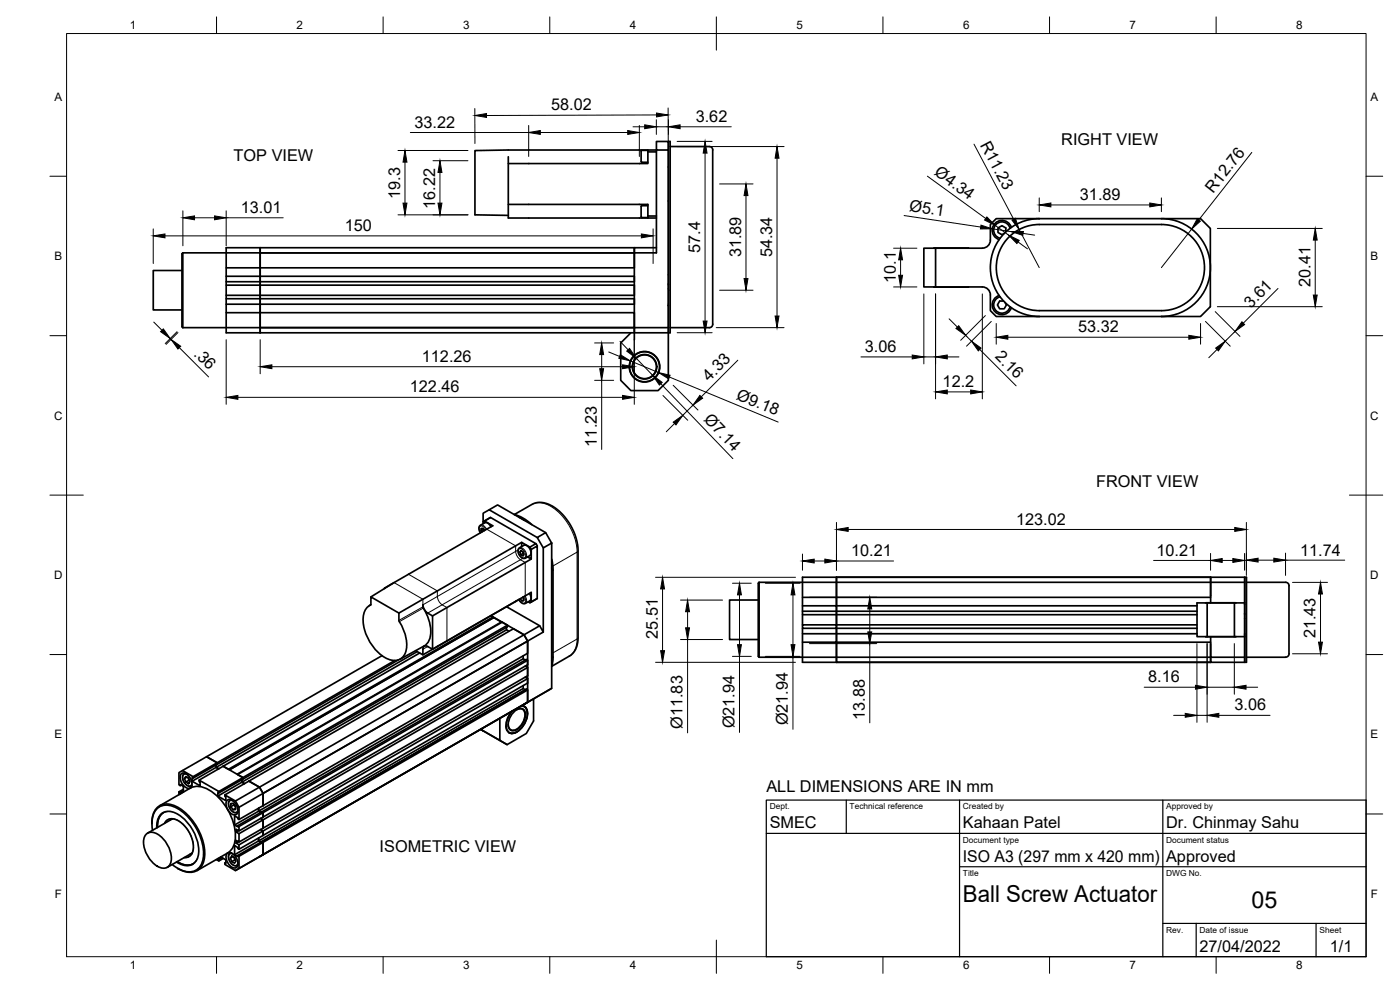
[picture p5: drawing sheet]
<svg xmlns="http://www.w3.org/2000/svg" width="420mm" height="297mm" viewBox="0 0 420 297" stroke-linecap="round" stroke-linejoin="round" font-family="sans-serif">
<!-- layer: Visible -->
<g fill="none" stroke="#000" stroke-width=".51">
<path d="M152.5 47v18.4h41.9M192.4 45.3v3.2M192.4 48.5l.2 .2h1.8M194.4 45v4.1h-41.9M194.4 45.1h-1.8l-.2 .2M194.4 45.6h2.6M200.6 45h-3.6v-2.6h3.6v71.7l-3.1 3.1h-8.2l-3-3.1v-11.2l3-3M200.6 50.1h.1M201.1 44h11.8a1.67 1.67 0 0 1 1 2.1v50.5a1.41 1.41 0 0 1-1 1.7h-11.8M54.9 75.9h23.2v4.5M54.9 75.9l-.3 .2v22l.3 .2M54.9 75.9v22.4"/>
<path d="M78.1 75.9v-1.6h-10.2v25.6h133.2v-57.5h-.5v57.5M78.1 75.9h112.3v4.5h-112.3zM78.1 75.9v-1.6h112.3v25.6M78.1 75.9h112.3M152.5 64.6l-10-.1v-19.3l54.5-.2v30.9h-6.6v-1.6h6.6M152.5 61.3h41.9v3.5h2.6M192.4 61.9v3.2M192.4 65.1l.2 .2h1.8M194.4 64.8v.6h2.6M194.4 61.7h-1.8l-.2 .2M200.6 60.3h.1M280.2 74.5h10.5"/>
<path d="M280.8 74.5h-3.5v11.6h3.5M294.8 74.5h-14v11.6h14a2.4 2.4 0 0 1 2.4 2.4M301.9 69.6v-1.2l-1.2-.7-1.2 .7v1.4l1.2 .6 .7-.4M303.1 68.5a2.49 2.49 0 0 0-4.2-1.2 2.49 2.49 0 0 0 1.3 4.2M303.3 70.7a12.8 12.8 0 0 1 8.6-3.3h36.7a12.9 12.9 0 0 1 12.9 12.9 12.9 12.9 0 0 1-12.9 12.9h-36.7a12.9 12.9 0 0 1-12-8.3 12.9 12.9 0 0 1 3.4-14.2zM303.5 68.2a2.93 2.93 0 0 0-4.9-1.2 2.93 2.93 0 0 0 1.3 4.9M311.9 65.6h-12.9l-1.8 1.8v4.7a2.4 2.4 0 0 1-2.4 2.4M311.9 65.6h36.7M311.9 65.6a14.7 14.7 0 0 0-14.7 14.7 14.7 14.7 0 0 0 14.7 14.7M348.6 65.6h11.7l2.9 2.9v23.5l-2.9 3h-11.7M348.6 65.6a14.7 14.7 0 0 1 14.7 14.7 14.7 14.7 0 0 1-14.7 14.7M54.6 81.2h-8.6v11.8h8.6"/>
<path d="M54.9 98.3h135.5M67.9 88.6h10.2v1h-10.2M67.9 82.9h10.2v1.6h-10.2M67.9 80.4h10.2v2.5h112.3M78.1 80.4v19.5v-1.6M78.1 93.8h112.3v4.5h-112.3zM190.4 99.9v2M190.4 84.5h-112.3v1.1h-10.2M190.4 89.6h-112.3v1.7h-10.2M190.4 91.3h-112.3v2.5h-10.2M190.4 85.6h-112.3v3h112.3M200.6 98.3h-10.2v1.6"/>
<path d="M200.6 91.7h.1M200.6 86.7h.1M200.6 85.2h.1M200.6 85.4h.1M200.6 91.3h.1M200.6 82.5h.1M280.2 86.1h10.5M297.2 88.5v4.7l1.8 1.8h12.9M299.9 88.7a2.93 2.93 0 0 0-1.3 4.9 2.93 2.93 0 0 0 4.9-1.3M300.2 89.1a2.49 2.49 0 0 0-1.3 4.1 2.49 2.49 0 0 0 4.2-1.2M301.2 90.3h-1.2l-.7 1.2 .7 1.2h1.4l.6-1.2-.4-.7M311.9 95h36.7"/>
<path d="M145.1 158.8v.1M145.4 159.2l-.3-.3-.7 .4M145.4 156.3l-.4 .2M145.4 159.2l-.5-.7-.5 .1v.7l.2 .3M146.8 153l-1.8 1v3.1M147.2 155.3l-2 1.1M147.3 158.1a1.67 1.67 0 0 0-1.8-1.2l-1.5 .8a1.67 1.67 0 0 0 .2 2.2M154.3 154.4a11.9 11.9 0 0 1 5.3 3M154.4 154.4l5.2-3.1a7.6 7.6 0 0 1 8.6 2.4 17.2 17.2 0 0 1 5.3 11.5v26.3l-.2 1.5a5.3 5.3 0 0 1-2.5 3.9l-5.2 3.1 .4-2.9v-26.6l-.4-2.7M155.8 155.2l1.6 .9M163.8 159.8l-14.5-8.3-2.5 1.5 14.4 8.3M111.3 179.1l8.4 4.8 .1 2.5a12.2 12.2 0 0 1 1.8 9.5 3.6 3.6 0 0 1-5.2 1.8 13.8 13.8 0 0 1-7.3-13 4.1 4.1 0 0 1 2.2-3.3z"/>
<path d="M115.5 176.5l-.1 .1M117.9 175l-2.5 1.5M155.7 164.6l1.5-1a2.07 2.07 0 0 1 1.8 3.1l-1.3 .8a2.07 2.07 0 0 1-2-2.9zM156.3 165.2l.7 .4 .3 .8-.3 .4-.7-.3-.3-.8zM156.5 164v-1.3l2.5 1.5M156.5 162.7l-36.8 21.2M156.5 165.3l-.5 .4M156.8 179.2l.4 .4M156.9 165.5l.2 .5M156.9 179.2l.3 .3v.7l-.6 .1-.5-.7M157.1 166.1l-.8 .4M157.2 180l-.6 .3"/>
<path d="M158.9 178a1.68 1.68 0 0 1 .1 2.3l-1.5 .8a1.69 1.69 0 0 1-1.8-1.2l-1 .6M159 164.2l1.8-1.1-13.6-7.8-1.8 1 2.5 1.4-29.6 17.1-7 4.3M159 164.1l.4 .7M159.4 164.9v2.8l-1.1-.6M159.4 164.9l1.8-1.1v15.8l-1.8 1v-2.9l-32.5 18.8M159.4 167.7l-29.6 17.1M160.9 163.1l.4 .7M161 179.7l-1.8 1M161.2 161.3l2.6-1.5 1.8 3.1-2.6 1.5zM161.3 179.6l-.3 .1M163 164.4v25.2l-1-1.8-10-5.8M165.6 162.9v43.6l-8.3 4.8"/>
<path d="M165.6 170.3v.9M165.6 171.3v26.9M227.8 174.7h23.2v4.5h112.3M227.8 174.7l-.2 .3v21.9l.2 .3M227.8 174.7v22.5M240.8 179.2h10.2v2.6h108.2M363.3 178.8v2.1M363.3 178.8v-5.6h-122.5v10.2M373.5 174.7h-10.2v4.1M373.6 173.2h.5v25.5h-.5zM374.1 174.7h11.7M385.8 174.7l.6 .2 .5 .8"/>
<path d="M386.8 175.8v19.7a1.35 1.35 0 0 1-1 1.7M111.3 181.4l-.5 .3M114.6 196.7l-52.6 30.3 3.2 1.9v.4l54.3-31.3M118.5 198.2l-53.3 30.7-3.2-1.9-7.2 4.2M125.2 195.5l-60.3 34.7 .7 .5-.7-.5v-.7v.7l-7.2 4.2M126 195.9l-59 34M126.9 181.5v.6a15.1 15.1 0 0 1 2.3 8.7l-.7 1.9-.8 .8-7.6 4.3M126.9 181.4l.4 1.5a4.6 4.6 0 0 0 2.5 1.9v10l-1.4-.8a.88 .88 0 0 0-1.1-.1 .88 .88 0 0 0-.4 .9v1.7l-2.2-1.3M134.1 192.3l-4.3 2.5M148 185.4v-.3l-.7-.4 10 5.8-79.4 45.7 1.1 1.8M148 185.1l-79.4 45.7-1.6-.9M148.3 185.4l2.3 1.3"/>
<path d="M148.3 185.4l-79.5 45.6M152 189l-79.4 45.7 .8 .4-.8-.4v-.8v.8l-7.2 4.2M152 188.2v.8l.8 .4M152.3 187.6l-79.4 45.7-5.9-3.4M157 197.7l-79.4 45.7 .7 .4-.7-.4v-.9v.9l-7.2 4.1M157 196.8v.9l.7 .3M157.6 199.8l.7 .5v2.5l-79.3 45.7M158.3 192.3l-1-1.8-3.2-1.9-86.6 49.9M158.3 198.1l-79.3 45.7-.4-.2-7.2 4.1M158.3 192.3v18.4M158.3 192.3l-79.3 45.7M158.5 180.6l.5 .2 .4-.2"/>
<path d="M162 187.8l-4.7 2.7 1 1.8 4.7-2.7M227.6 180h-8.7v11.9h8.7M227.8 197.2h135.5v1.5h10.2v-25.5h-10.2v1.5h-112.3v-1.5v25.5h112.3M240.8 187.5h10.2v1h-10.2zM240.8 188.5v10.2h122.5M240.8 181.8h10.2v1.6M240.8 184.4v3.1M251 183.4h-10.2v1h118.4M251 183.4h108.2M251 187.5h108.2M251 183.4v4.1M359.2 188.5h-108.2v1.6h-10.2"/>
<path d="M359.2 190.1h-108.2v2.6h-10.2M361.8 180.9h9.1M361.8 191l.1 .1M362.3 180.9v10.1h8.2M363.3 191.1v6.1h10.2M363.3 193.1v5.6M363.3 192.7h-112.3v6M370.5 180.9v10.1l3.1 .1M370.9 191l-9 .1M373.5 180.9h-14.3v10.1h3.1M373.5 190.1h.1M373.5 185.5h.1"/>
<path d="M373.5 184.1h.1M373.5 184.3h.1M373.5 190.5h.1M373.5 181.4h.1M373.5 180.9h.1M374.1 197.2h11.7M154.1 213.7a2.12 2.12 0 0 1 3.4-.4 4.9 4.9 0 0 1-3.5 6 1.79 1.79 0 0 1-1.4-2.5l.4-1.3zM155 219.6l-1.4 .5-.8-.2M155.1 212.9a1.65 1.65 0 0 1 2 .1 1.65 1.65 0 0 1 .4 2 5 5 0 0 1-3.6 4.1 1.47 1.47 0 0 1-1.4-1.7M156.4 211.8a1.91 1.91 0 0 1 1.9 2.3 6.5 6.5 0 0 1-4.4 5.9 2.01 2.01 0 0 1-1.9-2.8l.6-2 1.2-1.9M156.6 211.7a2.05 2.05 0 0 1 1.7 2.5 6.6 6.6 0 0 1-4.4 5.9 2.01 2.01 0 0 1-2.1-2.7l.6-2 1.2-1.9M157 206.6l-79.4 45.7v-.9v.9l.7 .4-.7-.4-7.2 4.2"/>
<path d="M157 205.7v.9l.7 .4M157.3 211.9l.6 .6 .4 1.5M157.6 203.2l.7 .4v1.3l-79.3 45.8v-1.4l-.8-.4 .8 .4-7.3 4.2M158 206.8l.3 .2v3.7l-79.3 45.7M158 206.8l-79.4 45.7 .4 .2v3.7M158 206.8l-79.4 45.7M158.3 214v.1M158.3 203.6l-79.3 45.7v1.4l-7.3 4.1M158.3 207l-79.3 45.7v3.7l-1.1 .7M158.3 210.7l-1 .6M158.3 210.7l-80.4 46.4M158.3 200.3l-79.3 45.7v2.5"/>
<path d="M160.1 209.7v6.6l-2.2 3.8-5.7 3.3-2.2-1.2v-6.7M165.6 206.5l-8.3 4.8M53.7 237.6l.4 .2v.4M54.3 232.3a1.58 1.58 0 0 1 2.4 .6l.7 1.2a1.45 1.45 0 0 1 .2 1.6 1.45 1.45 0 0 1-1.3 .8 3.5 3.5 0 0 1-2-4.2zM54.4 235.5l-.3 .2M55 236.8l-1.3 .8v.8M55 237.7v-1.8l-.9-.5v.3l-.4-.2v-3.7l1.1-.6 3.2 1.8v.5l-.3-.2v1.1l2.3 1.4v-1.1l-.2-.2v-.4l5.9 3.4v.4l-.3-.1v1.1l2.4 1.3v-1.1l-.3-.1v-.5l3.2 1.8 1 1.9v3.7l-.3-.2v-.4l-1-.5v2.7l1 .6v-.4l.3 .3v1.3l-.9-.5v.8l.9 .5v2.6l-.9-.6v.9l.9 .5v1.3l-.3-.2v-.3l-1-.6v2.8l1 .5v-.3l.3 .2v3.7l-1 .6-3.2-1.8v-.5l.3 .2v-1.1l-1.5-.9M55 237.3l-.9 .5M55 237.6l-.9 .6M55.4 232l-.5 .5-.1 .6 .4 1.5 1.2 1.2 .7 .2 .5-.2M55.8 233l.8 .5 .4 1-.4 .6-.8-.4-.4-1.1zM56.1 233.2l-.7 .4"/>
<path d="M56.5 233.4l.2 .7M56.9 234.2l-.2-.1-.9 .6M57.1 236.5l-9.2 5.3M57.1 236.5a6.9 6.9 0 0 1 7.6 2 16.4 16.4 0 0 1 5.7 14.4 4.6 4.6 0 0 1-2.1 3M58 233l7.2-4.1v.4l-7.2 4.2M65.7 237.5l7.2-4.2v.5l-7.2 4.1M67 229.9l-7.2 4.2M69.2 239.9l-.5 .6-.2 .5 .5 1.6 1.2 1.2 .7 .1 .5-.2M71.3 232.4l79.4-45.7 1.6 .9v.5l-79.4 45.7v-.5zM79 238l-1.1-1.8-3.2-1.8 3.2 1.8-7.2 4.1M79 238l79.3-45.7v3.7l-79.3 45.7zM150 222.2l-5.8-3.4 8 4.6"/>
<path d="M44.1 250.1a3.4 3.4 0 0 1 4.5 1.2 8.3 8.3 0 0 1 2.6 7.7 2.44 2.44 0 0 1-3.9 .9 8.5 8.5 0 0 1-4-8.7zM45.6 246.9v.2M45.6 246.9a5 5 0 0 1 4-5.7 10.7 10.7 0 0 1 8.2 5 15.1 15.1 0 0 1 3.3 12.3 4.4 4.4 0 0 1-6.7 2.6l-1.1-.6M45.8 249.1a6.4 6.4 0 0 1 2.2-7.1 6.6 6.6 0 0 1 6.9 1.7 16.9 16.9 0 0 1 6.1 13.6 4.4 4.4 0 0 1-6.3 3.9l-3-1.8M47.1 248.4a4 4 0 0 1 3.7-5 11.5 11.5 0 0 1 8.3 8.5 6.9 6.9 0 0 1-.9 7.2 4.3 4.3 0 0 1-5.2-.5M49 243.8l-.8 .7-.6 1.1-.3 2.7M49.4 247l.6-.8 .8-.4h1.7l2.4 1.5 1.9 2.5 1.1 3 .1 2.1-.3 1.1-.6 .7-.7 .5-1.1 .1M51.4 245.6l-.3 .4M51.6 245.7v.1M51.8 245.7l-7.5 4.3M53.2 258.5l2.4 1 1.1 .1 1.2-.3M57.1 256.3h.4"/>
<path d="M57.5 256l.1 .1M57.7 255.9l-7.5 4.4M65.4 257.6l.3 .3v.4l-.8-.4M66.3 257.2l-.9 .5M66.6 257.3l-.9 .6M67 257.6l-1.3 .7M67.8 258.7l-.3 .2M68.1 240.2a1.59 1.59 0 0 1 2.4 .7l.7 1.1a1.46 1.46 0 0 1 .2 1.6 1.46 1.46 0 0 1-1.3 .9 3.5 3.5 0 0 1-2-4.3zM68.1 256.2a1.59 1.59 0 0 1 2.4 .6l.7 1.2a1.46 1.46 0 0 1 .2 1.5 1.46 1.46 0 0 1-1.3 .9 3.5 3.5 0 0 1-2-4.2zM68.3 255.9l-9.2 5.3M68.3 255.9h.1M69.2 255.9l-.5 .4-.2 .6 .5 1.6 1.3 1.2 .5 .1 .6-.2"/>
<path d="M69.3 241.1l.7-.1 .7 .9v1l-.7 .1-.7-1zM69.3 242l.8-.5 .6 .6M69.6 256.8l.8 .5 .4 1.1-.4 .6-.8-.5-.5-1.1zM69.9 257l-.8 .4M70.2 241.3l-.1 .2M70.2 257.2l.3 .8M70.7 258.1l-1.1 .4M70.7 242.5l-.7 .5M71.4 256.7l7.2-4.2 .4 .2-7.3 4.2M71.6 249.2l-.8 .4M71.6 252.5l-.8 .5M71.7 248l7.3-4.2v1.4l-7.3 4.1"/>
<path d="M78.6 243.6l79.3-45.7 .4 .2v1.3l-79.3 45.8v-1.4zM78.6 252.5h.1M79 248.5v-2.5l-.8-.4 .8 .4-7.3 4.1M79 241.7v-3.7l-7.3 4.2M79 256.4l-1.1 .7M79 248.5l-7.3 4.2M79 241.7l-7.3 4.2M79 256.4l-8.3 4.8"/>
<circle cx="193.4" cy="110" r="3.7"/>
<circle cx="193.4" cy="110" r="3.6"/>
<circle cx="193.4" cy="110" r="4.5"/>
<circle cx="193.4" cy="110" r="4.6"/>
</g>
<!-- layer: Visible Narrow -->
<g fill="none" stroke="#000" stroke-width=".3">
<path d="M144.2 157.6a1.67 1.67 0 0 1 1.8 1.2M145.8 158.9l-.5-.7a.83 .83 0 0 0-1.2-.3 .83 .83 0 0 0-.2 1.2l.3 .7M146.1 158.8l8.6 5v1.6M159.7 151.3a6.4 6.4 0 0 1 6.8 1.4 17.8 17.8 0 0 1 6.7 12.9l.3-.4M122.6 172.3l8.7 5v1.7M131.3 179l.4 1.4 1 1.1M154.7 165.4l-27.8 16.1v-1.7l-8.6-5M154.8 165.4l.4 1.5 1 1M155.5 165l-.8 .4M155.7 164.7a1.75 1.75 0 0 1 2 2.3 .96 .96 0 0 1-1 .4 .96 .96 0 0 1-.7-.7l-.5-1.3zM155.9 164.4a2.07 2.07 0 0 1 1.8 3.1M156.2 167.9l1.4 .9v10"/>
<path d="M156.2 167.9l-27.8 16.1M156.9 167.5l-.7 .4M157.3 178.9l.4 .8a.84 .84 0 0 1-.3 1.2 .84 .84 0 0 1-1.1-.3l-.5-.7M157.6 178.8a1.68 1.68 0 0 1 .1 2.2M165.9 169.8l7.3-4.1v26l-7.2 4.2M166 171.1l-.4 .2M111.2 181.5h.1M126.9 182.1l-7.2 4M127 182.4l-7.2 4.1M128.4 194l-1.5 .8M132.7 181.5l1.4 .8v10M148.3 185.4l-79.3 45.6"/>
<path d="M150.4 186.6l-79.3 45.6M166 197.1l-.4 .2M173.5 191.3l-.3 .4a5.6 5.6 0 0 1-2.3 5.2M55.5 232l-.2 .1M56.5 232.7a.95 .95 0 0 0-1.3-.3 .95 .95 0 0 0-.3 1.3 2.16 2.16 0 0 0 2.2 2l.4-.5v-.7M57.6 235.7l-.1 .1M69.2 239.9l-.1 .1M49.3 247.1a2.61 2.61 0 0 1 4.1-1 9.3 9.3 0 0 1 4.4 9.7 2.33 2.33 0 0 1-2.6 1.5M51.3 243.5a3.5 3.5 0 0 0-4 3.7v1M59.3 257.4a3.5 3.5 0 0 1-5.2 1.6l-.9-.5M69.2 255.9h-.1M70.3 240.6a.95 .95 0 0 0-1.3-.3 .95 .95 0 0 0-.3 1.3 2.16 2.16 0 0 0 2.2 2l.4-.4v-.8"/>
<path d="M70.3 256.6a.95 .95 0 0 0-1.3-.3 .95 .95 0 0 0-.3 1.3 2.16 2.16 0 0 0 2.2 2l.4-.5v-.8M71.4 243.6l-.2 .1M71.4 259.6l-.2 .1"/>
</g>
<g fill="#000" stroke="#000" stroke-width=".3">
<circle cx="131.3" cy="194" r=".11"/>
<circle cx="154.7" cy="180.4" r=".11"/>
</g>
<!-- layer: Border -->
<g fill="none" stroke="#000" stroke-width=".3">
<path d="M20 10.1h390v276.9h-390zM65 5.1v5M115 5.1v5M165 5.1v5M215 5.1v10M265 5.1v5M315 5.1v5M365 5.1v5M15 52.9h5M410 52.9h5M15 100.7h5M410 100.7h5"/>
<path d="M15 148.6h10M405 148.6h10M15 196.4h5M410 196.4h5M15 244.2h5M410 244.2h5M65 287v5M115 287v5M165 287v5M215 282.1v9.9M265 287v5M315 287v5"/>
<path d="M365 287v5"/>
</g>
<!-- layer: TitleBlock -->
<path d="M230 240.1h180v46.9h-180zM230 250h180M254 240.1v9.9M288 240.1v46.9M349 240.1v46.9M288 260.1h122M349 277.1h61M359 277.1v9.9M395 277.1v9.9" fill="none" stroke="#000" stroke-width=".36"/>
<!-- layer: Dimensions -->
<g fill="none" stroke="#000" stroke-width=".3">
<path d="M123.1 39.8h35.6M142.5 32.6v10.5M158.7 37.6v9.4M162.2 39.8h26.2M190 38h3.5M191.9 37.6v9.4M197 35.9v4.4M197 38h3.6M197 34.5l-51 .2M200.5 32.4l.1 10.5M200.6 35.9v4.4M204.1 38h15.4"/>
<path d="M119.4 45.2h21M121.5 48.6v12.3M129.9 48.2h10.5M132 51.7v9.2M203.2 44h32.1M203.2 42.4h10.5M211.6 45.9v50.4M216 55.2h10M223.9 58.7v24.9M233.2 47.5v47.3M278.3 52.9l17.5 12.7M292.3 43.3l11.9 22.5"/>
<path d="M311.9 59.4v4.1M348.6 59.4v4.1M375.7 45.7l-15.9 20.3M46 68.7v10.4M49.5 70.8h143M54.9 63.3v10.5M58.4 65.3h6M67.9 63.3v10.5M67.9 65.3h17.1M119.4 64.5h21M196 68.7v10.4M268.2 74.5h7"/>
<path d="M270.3 78v4.6M271.3 64.7l23 3.4M297.8 68.7l5.8 .8M298.7 67.6l4 3M305.5 72.6l2.9 2.1M305.9 68.9l6 11.4M307 70l3.5 .6M315.4 61.5h29.7M357.6 68.8l-9 11.5M365.3 68.5h31.5M394.7 72v16.5M46.1 96.6l2.5 2.5"/>
<path d="M53.1 99.5l-3.5 3.6M53.4 99.8l-3.6 3.5M203.2 99.8h10.5M214.9 98.3h20.4M216 87.1h10M268.2 86.1h7M277.3 88.2v21M280.8 88.2v31.5M284.8 95.7l2.5 2.4M294.8 88.2v31.5M295.7 94.7l-7.4 7.4M297.5 96.4l-7.4 7.5"/>
<path d="M299 97.1v6.2M360.3 97.1v6.2M361.8 96.4l7.4 7.5M364.7 93.5l7.4 7.4M365.3 92h31.5M370.6 99.4l-2.9 3M383.5 86.6l-10.4 10.4M51.1 101.6l.3 .2M53.8 104.3l8.8 8.8M67.9 101.9v19.4M71.4 119.2h115.4M78.1 101.9v10.2"/>
<path d="M81.6 110h105.2M178.5 102.9h5.7M178.5 114.1h5.7M180.6 106.4v4.2M180.6 114.1v20.8M182.7 105.6l3.2 1.3M186.1 102.4l2.4 2.6M189.2 108.3l8.5 3.5M190.4 101.9v19.4M190.9 107.5l5 5.1M198.3 115.1l21.6 22.5M199 118.7l7.4 7.4"/>
<path d="M200.9 113.1l32.7 13.5M202 115.6l7.5 7.4M221.4 108.1l-10.9 11M258.4 107.1h15.4M277.3 107.1h3.5M284.3 117.6h7M284.3 107.1h3.5M289.8 100.6l1.7 1.8M294 104.8l10.9 11M302.5 101.2h54.3M365.3 104.8l-2.5 2.5M202.4 127.1l-2.4 2.4"/>
<path d="M208 121.5l-3.1 3.1M251 156.7v14.4M254.6 158.9h116M374.1 156.7v15.9M196.7 173.2h42M198.8 176.7v18.5M219.8 175h5.7M221.9 178.5v14.9M229.7 175h10.4M238 178.5v14.9M240.8 166.2v4.9M242.9 179.2h20.2"/>
<path d="M244.3 168.3h3.2M251 168.3h17.2M346.2 168.2h17.1M363.3 166.1v5M366.8 168.2h3.2M373.5 166.1v5M377.6 168.1h4.7M385.8 166v6.6M385.8 168.1h17.8M387.9 174.7h10.5M396.3 178.2v14.5M196.7 198.7h42"/>
<path d="M204.2 180.1h12.7M204.2 191.9h12.7M206.4 183.5v4.9M206.4 191.9v28M219.8 196.9h5.7M221.9 196.9v22.9M229.7 196.9h10.4M238 196.9v21.9M242.9 193.1h20.2M261 182.7v6.9M261 193.1v23.8M359.2 193.1v23.6"/>
<path d="M362.3 193.1v23.6M370.4 193.1v15.2M387.9 196.2h10.5M343.4 206.2h15.4M352.2 214.6h3.5M359.2 214.6h3.1M362.3 206.2h8.1M365.8 214.6h15.4M374 206.2h3.4"/>
</g>
<g fill="#000" stroke="#000" stroke-width=".3">
<path d="M142.5 34.7l3.5-.6v1.1zM158.7 39.8l3.5-.6v1.1zM188.4 39.2l3.5 .6-3.5 .5zM193.5 37.5l3.5 .5-3.5 .6zM197 33.9l3.5 .6-3.5 .6zM200.6 38l3.5-.5v1.1zM121.5 45.2l.6 3.4h-1.2zM132 48.2l.6 3.5h-1.2zM211.6 42.4l.6 3.5h-1.2zM223.9 55.2l.6 3.5h-1.2zM233.2 44l.6 3.5h-1.2zM46 70.8l3.5-.6v1.2z"/>
<path d="M54.9 65.3l3.5-.5v1.1zM64.4 64.8l3.5 .5-3.5 .6zM120.9 60.9h1.2l-.6 3.6zM131.4 60.9h1.2l-.6 3.6zM192.5 70.2l3.5 .6-3.5 .6zM270.3 74.5l.6 3.5h-1.2zM294.4 67.5l3.4 1.2h-3.6zM296.2 65.1l2.5 2.5-3.2-1.6zM303.7 66l1-.5 1.2 3.4zM302.7 70.6l3.2 1.5-.7 1zM303.6 69.5h3.5l-.1 1.1zM311.9 61.5l3.5-.6v1.2z"/>
<path d="M345.1 60.9l3.5 .6-3.5 .6zM359.3 65.6l.9 .8-2.6 2.4zM394.7 68.5l.6 3.5h-1.2zM48.2 99.5l.8-.8 2.1 2.9zM211 96.3h1.2l-.6 3.5zM223.3 83.6h1.2l-.6 3.5zM232.6 94.8h1.2l-.6 3.5zM269.7 82.6h1.2l-.6 3.5zM286.9 98.6l.8-.9 2.1 2.9zM372.7 96.5l.8 .9-2.9 2zM394.1 88.5h1.2l-.6 3.5zM51.4 101.8l2.8 2.1-.8 .8z"/>
<path d="M67.9 119.2l3.5-.6v1.2zM78.1 110l3.5-.5v1.1zM180.6 102.9l.5 3.5h-1.1zM180 110.6h1.1l-.5 3.5zM186.2 106.4l3 1.9-3.5-.8zM186.8 109.5l3.6 .5-3.6 .6zM186.8 118.6l3.6 .6-3.6 .6zM188.1 105.4l.8-.9 2 3zM195.9 112.6l2.8 2.1-.8 .8zM197.7 111.8l3.4 .8-.4 1.1zM210 118.6l.9 .9-2.9 2zM273.8 106.5l3.5 .6-3.5 .6z"/>
<path d="M280.8 117.6l3.5-.6v1.2zM280.8 107.1l3.5-.6v1.2zM291.3 117l3.5 .6-3.5 .6zM291.5 102.4l2.9 2-.8 .9zM299 101.2l3.5-.6v1.2zM356.8 100.6l3.5 .6-3.5 .6zM364.8 104.4l2.9-2-2 2.9zM202 126.7l2.9-2.1-2 2.9zM251 158.9l3.6-.6v1.1zM370.6 158.3l3.5 .6-3.5 .5zM198.8 173.2l.6 3.5h-1.1zM221.9 175l.6 3.5h-1.2z"/>
<path d="M238 175l.6 3.5h-1.2zM240.8 168.3l3.5-.5v1.1zM247.5 167.8l3.5 .5-3.5 .6zM363.3 168.2l3.5-.6v1.1zM370 167.6l3.5 .6-3.5 .5zM374.1 168.1l3.5-.6v1.1zM382.3 167.5l3.5 .6-3.5 .5zM396.3 174.7l.6 3.5h-1.2zM198.3 195.2h1.1l-.6 3.5zM206.4 180.1l.5 3.4h-1.1zM205.8 188.4h1.1l-.5 3.5zM221.3 193.4h1.2l-.6 3.5z"/>
<path d="M237.4 193.4h1.2l-.6 3.5zM261 179.2l.6 3.5h-1.2zM260.4 189.6h1.2l-.6 3.5zM395.7 192.7h1.2l-.6 3.5zM355.7 214l3.5 .6-3.5 .6zM358.8 205.6l3.5 .6-3.5 .6zM362.3 214.6l3.5-.6v1.2zM370.4 206.2l3.6-.6v1.2z"/>
</g>
<g font-size="7">
<text x="289" y="270.6">Ball Screw Actuator</text>
<text x="375.6" y="272.3">05</text>
</g>
<g font-size="4.9">
<text x="165.4" y="33.1">58.02</text>
<text x="124.4" y="38.3">33.22</text>
<text x="208.8" y="36.6">3.62</text>
<text x="294.1" y="43.5" transform="rotate(62 294.1 43.5)">R11.23</text>
<text x="318.5" y="43.5">RIGHT VIEW</text>
<text x="70.1" y="48.4">TOP VIEW</text>
<text x="280.2" y="52.3" transform="rotate(36 280.2 52.3)">Ø4.34</text>
<text x="120.1" y="59.7" transform="rotate(-90 120.1 59.7)">19.3</text>
<text x="364.1" y="58.2" transform="rotate(-52 364.1 58.2)">R12.76</text>
<text x="72.3" y="63.9">13.01</text>
<text x="130.6" y="62.6" transform="rotate(-90 130.6 62.6)">16.22</text>
<text x="272.8" y="63.3" transform="rotate(9 272.8 63.3)">Ø5.1</text>
<text x="324.1" y="60">31.89</text>
<text x="103.4" y="69.3">150</text>
<text x="210.1" y="75.9" transform="rotate(-90 210.1 75.9)">57.4</text>
<text x="222.4" y="77.2" transform="rotate(-90 222.4 77.2)">31.89</text>
<text x="231.7" y="77.2" transform="rotate(-90 231.7 77.2)">54.34</text>
<text x="268.8" y="84.9" transform="rotate(-90 268.8 84.9)">10.1</text>
<text x="393.3" y="86" transform="rotate(-90 393.3 86)">20.41</text>
<text x="375.4" y="92.6" transform="rotate(-45 375.4 92.6)">3.61</text>
<text x="323.6" y="99.7">53.32</text>
<text x="58" y="106.4" transform="rotate(45 58 106.4)">.36</text>
<text x="259.6" y="105.6">3.06</text>
<text x="298.4" y="107.2" transform="rotate(45 298.4 107.2)">2.16</text>
<text x="126.6" y="108.6">112.26</text>
<text x="123" y="117.8">122.46</text>
<text x="212.8" y="114.6" transform="rotate(-45 212.8 114.6)">4.33</text>
<text x="220.7" y="119.7" transform="rotate(22 220.7 119.7)">Ø9.18</text>
<text x="282.9" y="116.2">12.2</text>
<text x="211" y="126.1" transform="rotate(46 211 126.1)">Ø7.14</text>
<text x="179.1" y="134" transform="rotate(-90 179.1 134)">11.23</text>
<text x="329" y="146">FRONT VIEW</text>
<text x="304.9" y="157.4">123.02</text>
<text x="255.4" y="166.9">10.21</text>
<text x="347.1" y="166.7">10.21</text>
<text x="390.2" y="166.7">11.74</text>
<text x="197.4" y="191.7" transform="rotate(-90 197.4 191.7)">25.51</text>
<text x="394.8" y="191.5" transform="rotate(-90 394.8 191.5)">21.43</text>
<text x="344.6" y="204.7">8.16</text>
<text x="370.5" y="213.2">3.06</text>
<text x="204.8" y="218.7" transform="rotate(-90 204.8 218.7)">Ø11.83</text>
<text x="220.4" y="218.6" transform="rotate(-90 220.4 218.6)">Ø21.94</text>
<text x="236.5" y="217.6" transform="rotate(-90 236.5 217.6)">Ø21.94</text>
<text x="259.6" y="216" transform="rotate(-90 259.6 216)">13.88</text>
<text x="230" y="237.7">ALL DIMENSIONS ARE IN mm</text>
<text x="231" y="248.5">SMEC</text>
<text x="289" y="248.5">Kahaan Patel</text>
<text x="350" y="248.5">Dr. Chinmay Sahu</text>
<text x="113.9" y="255.7">ISOMETRIC VIEW</text>
<text x="289" y="258.6">ISO A3 (297 mm x 420 mm)</text>
<text x="350" y="258.6">Approved</text>
<text x="360" y="285.5">27/04/2022</text>
<text x="399.1" y="285.7">1/1</text>
</g>
<g font-size="3.5">
<text x="39" y="8.8">1</text>
<text x="89" y="8.8">2</text>
<text x="139" y="8.8">3</text>
<text x="189" y="8.8">4</text>
<text x="239" y="8.8">5</text>
<text x="289" y="8.8">6</text>
<text x="339" y="8.8">7</text>
<text x="389" y="8.8">8</text>
<text x="16.3" y="30.2">A</text>
<text x="411.3" y="30.2">A</text>
<text x="16.3" y="78">B</text>
<text x="411.3" y="78">B</text>
<text x="16.2" y="125.9">C</text>
<text x="411.2" y="125.9">C</text>
<text x="16.2" y="173.7">D</text>
<text x="411.2" y="173.7">D</text>
<text x="16.3" y="221.6">E</text>
<text x="411.3" y="221.6">E</text>
<text x="16.4" y="269.4">F</text>
<text x="411.4" y="269.4">F</text>
<text x="39" y="290.8">1</text>
<text x="89" y="290.8">2</text>
<text x="139" y="290.8">3</text>
<text x="189" y="290.8">4</text>
<text x="239" y="290.8">5</text>
<text x="289" y="290.8">6</text>
<text x="339" y="290.8">7</text>
<text x="389" y="290.8">8</text>
</g>
<g font-size="2.5">
<text x="231" y="242.9">Dept.</text>
<text x="255" y="242.9">Technical reference</text>
<text x="289" y="242.9">Created by</text>
<text x="350" y="242.9">Approved by</text>
<text x="289" y="252.8">Document type</text>
<text x="350" y="252.8">Document status</text>
<text x="289" y="262.9">Title</text>
<text x="350" y="262.9">DWG No.</text>
<text x="350" y="279.9">Rev.</text>
<text x="360" y="279.9">Date of issue</text>
<text x="396" y="279.9">Sheet</text>
</g>
</svg>
